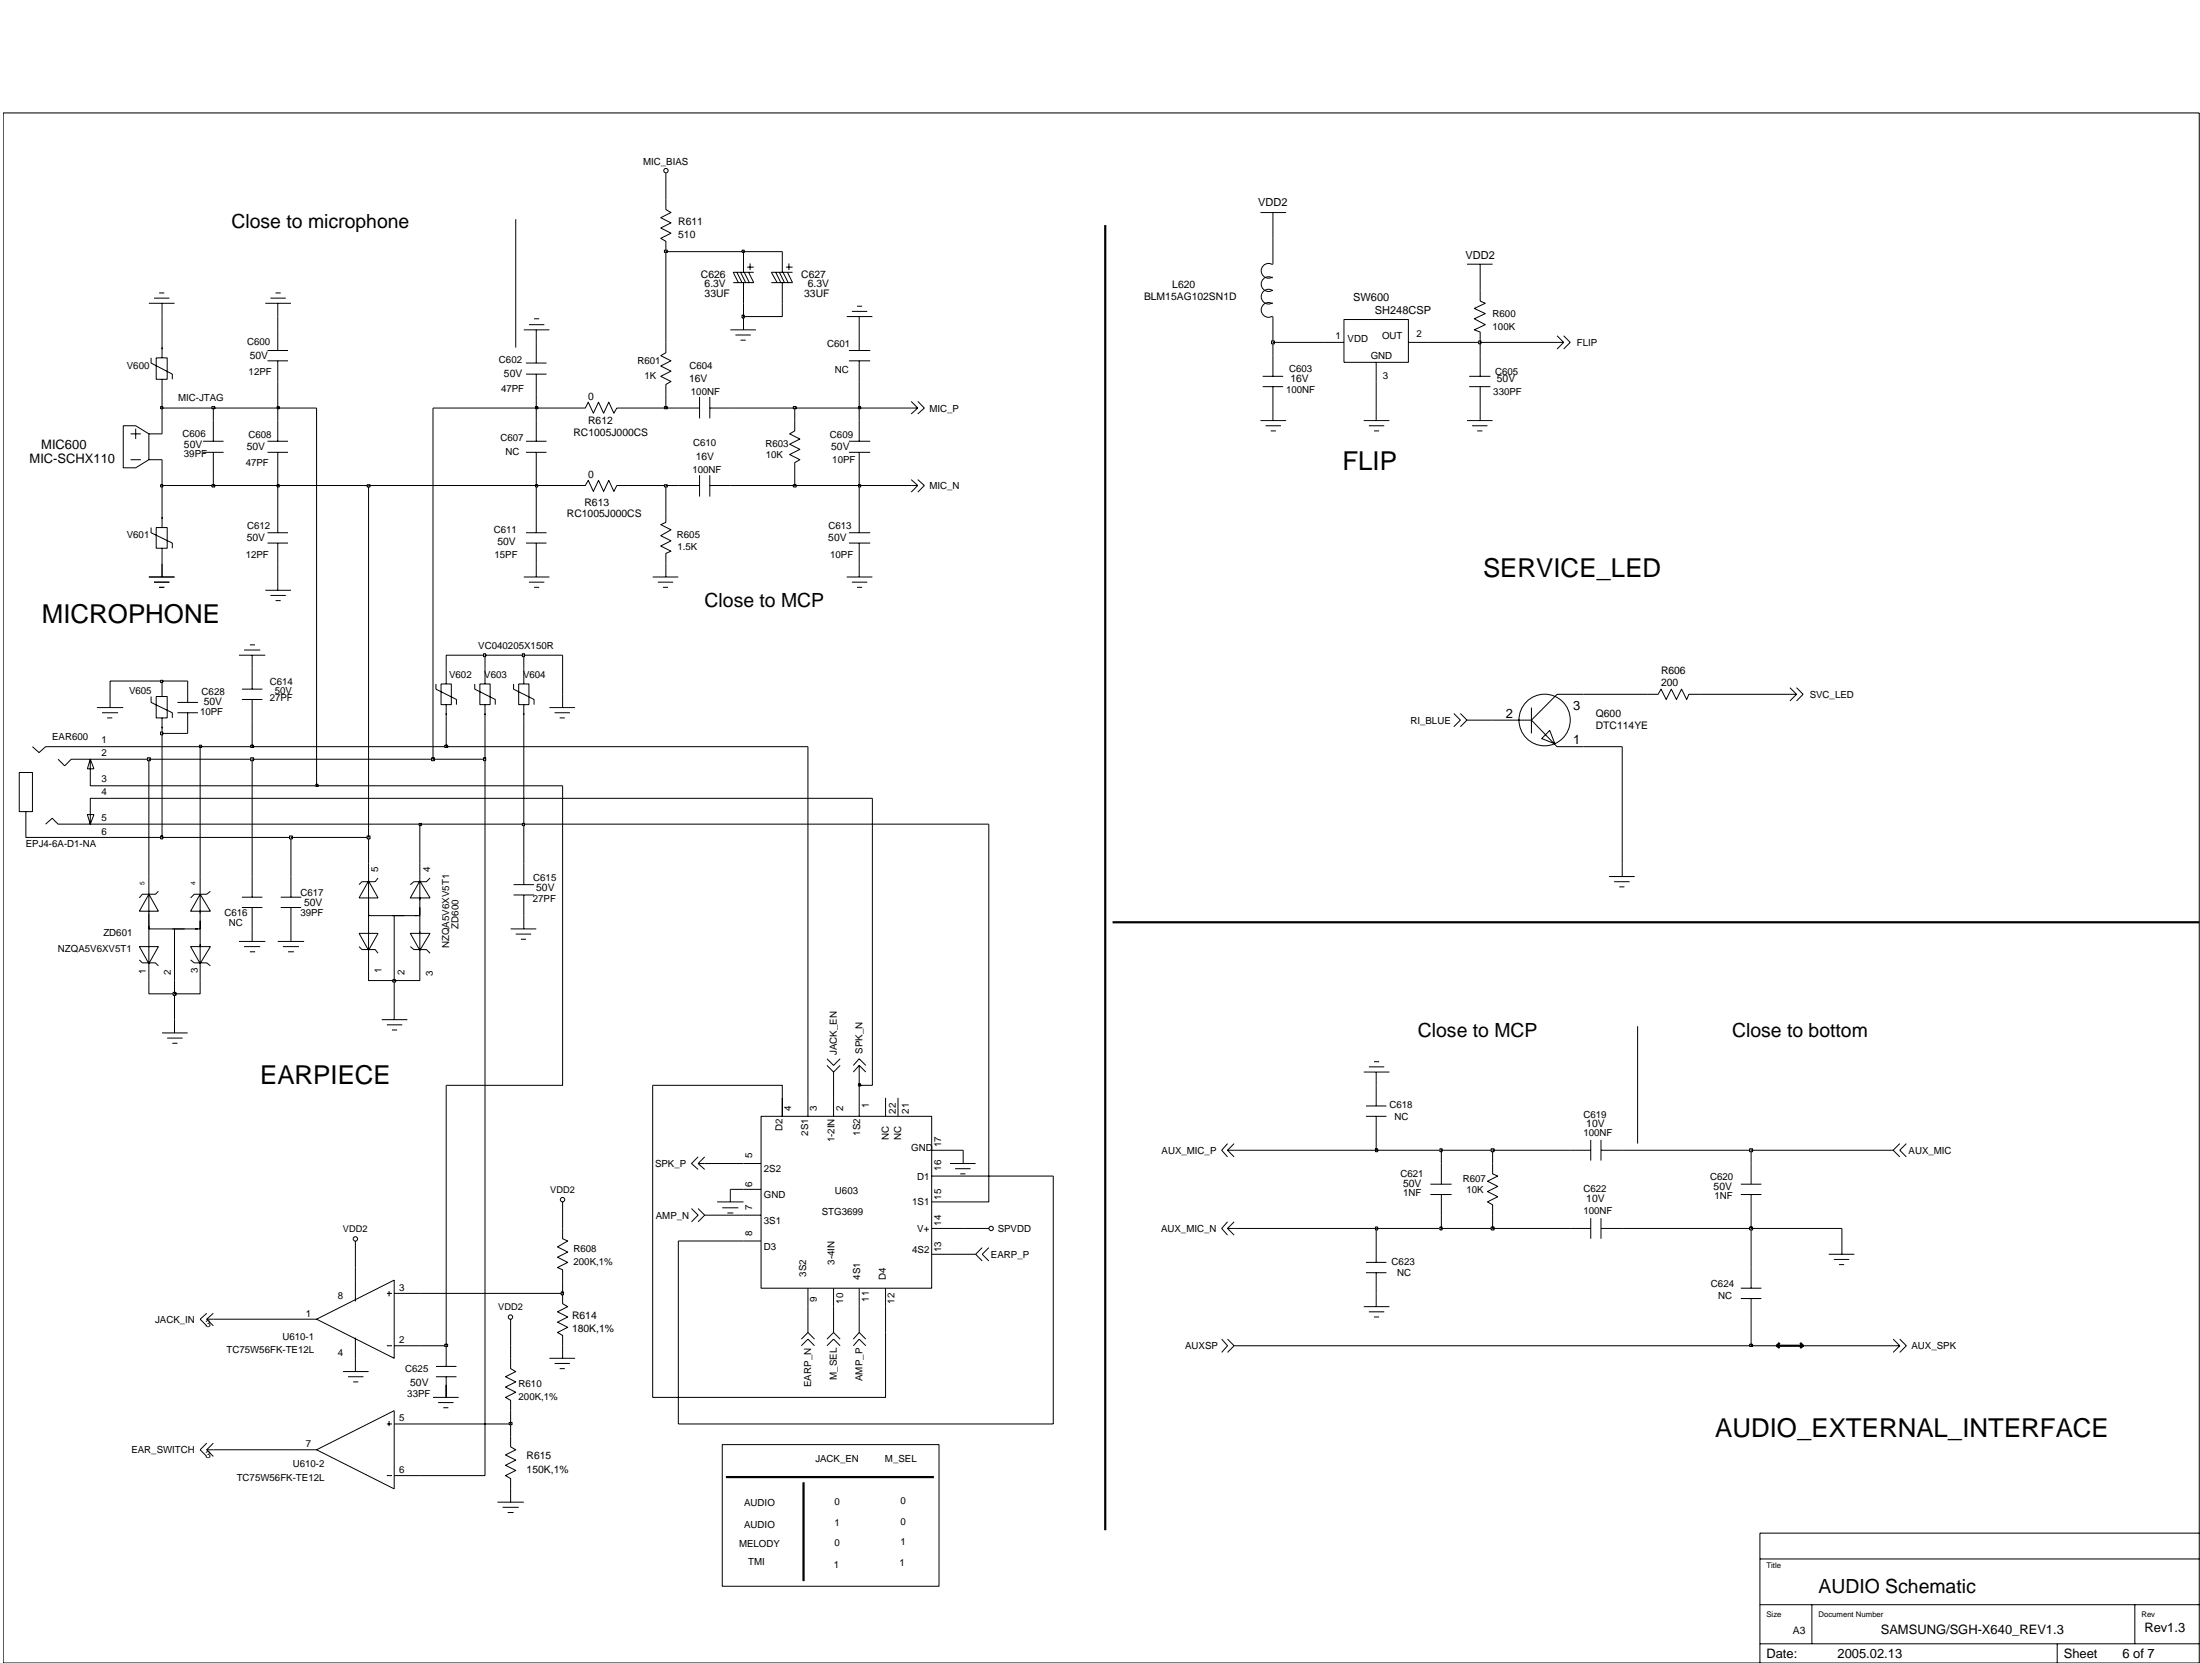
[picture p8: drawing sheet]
<svg xmlns="http://www.w3.org/2000/svg" width="254mm" height="192mm" viewBox="0 0 254 192" stroke-linecap="round" stroke-linejoin="round" font-family="sans-serif">
<g fill="none" stroke="#000" stroke-width=".12">
<path d="M17.2 35h2.9M17.8 34.4h1.8M18.4 33.8h.6M18.7 35v1.5M18.7 39.5v1.8M30.6 35h3M31.2 34.4h1.8M31.8 33.8h.6M32.1 35v1.5M32.1 38.1v2.3M60.5 38.1h2.9M61.1 37.5h1.7"/>
<path d="M61.7 36.8h.6M61.9 38.1v3.8M76.9 20v4.2l.6 .3-1.2 .6 1.2 .6-1.2 .6 1.2 .6-1.2 .6 .6 .3v1.2M76.9 39.5v1.2l-.6 .3 1.2 .6-1.2 .6 1.2 .6-1.2 .6 1.2 .6-.6 .4v1.2M84.3 38.1h3M84.9 38.7h1.8M85.1 31.4l.6 1.2M85.5 39.3h.6M85.5 31.4l.6 1.2M85.8 29v2.4M85.8 32.6v2.4M85.8 36.5v1.6"/>
<path d="M85.9 31.4l.6 1.2M86.3 30.8h.7M86.4 31.4l.6 1.2h-2.3M86.6 30.4v.8M87 31.4h-2.3l.5 1.2M89.6 31.4l.6 1.2M90 31.4l.6 1.2M90.3 29v2.4M90.3 32.6v2.4M90.4 31.4l.6 1.2M90.7 30.8h.8M90.9 31.4l.6 1.2h-2.4"/>
<path d="M91.1 30.4v.8M91.5 31.4h-2.4l.6 1.2M97.8 36.5h2.9M98.4 35.9h1.7M98.9 35.3h.6M99.2 36.5v3.9M145.5 24.5h3M146.9 30.5a.85 .85 0 0 0-1.3 .8 .85 .85 0 0 0 1.3 .7M146.9 35.1a.85 .85 0 0 0-1.3 .7 .85 .85 0 0 0 1.3 .7M146.9 32.1a.85 .85 0 0 0-1.3 .7 .85 .85 0 0 0 1.3 .7M147 24.5v6M147 36.5v3"/>
<path d="M147 33.6a.85 .85 0 0 0-1.4 .6 .85 .85 0 0 0 1.3 .7M153 39.5h2.2M155.2 36.9h7.4v4.9h-7.4zM162.6 39.5h2.3M169.4 30.5h2.9M170.9 30.5v4.2l.6 .3-1.3 .6 1.3 .6-1.3 .6 1.3 .7-1.3 .6 .7 .2v1.2M179.8 39.5h.7M179.8 38.7l.7 .8M180.5 38.7l.8 .8-.8 .8M180.5 39.5l-.7 .8M15.1 50.1h1.2M15.1 53h1.2"/>
<path d="M15.7 49.5v1.2M17.2 53v-2.9l-1.5-1h-1.5v4.9h1.5l1.5-1h1.5M17.2 50.1h1.5M17.4 41.3v.6l2.5 1.3v.6M18 41.3h1.3v2.5h-1.3zM18.7 43.8v1.8M18.7 59.1v1.8M23.4 50.9h2.4M23.4 52.2h2.4M24.6 48.5v2.4M24.6 52.2v2.4M30.9 41.6h2.4"/>
<path d="M30.9 40.4h2.4M30.9 50.9h2.4M30.9 52.2h2.4M32.1 41.6v2.4M32.1 48.5v2.4M32.1 52.2v2.4M32.1 59.1v2.4M60.7 50.9h2.4M60.7 52.2h2.4M60.7 41.9h2.4M60.7 43.2h2.4M61.9 43.2v2.4"/>
<path d="M61.9 48.5v2.4M61.9 52.2v2.4M61.9 59.1v2.4M66.4 56h1.2l.3-.6 .6 1.3 .6-1.3 .6 1.3 .6-1.3 .6 1.3 .3-.7h1.2M66.4 47.1h1.2l.3-.7 .6 1.3 .6-1.3 .6 1.3 .6-1.3 .6 1.3 .3-.6h1.2M76.9 59.1v1.2l-.6 .2 1.2 .6-1.2 .7 1.2 .6-1.2 .6 1.2 .6-.6 .3v2.7M78.3 56h2.5M78.3 47.1h2.5M80.8 45.8v2.5M80.8 54.8v2.5M82 56h2.3M82 47.1h2.3"/>
<path d="M82 45.8v2.5M82 54.8v2.5M91.8 48.5v1.2l-.6 .4 1.1 .6-1.1 .6 1.1 .6-1.1 .6 1.1 .5-.5 .4v1.2M98 41.6h2.5M98 40.4h2.5M98 50.9h2.5M98 52.2h2.5M99.2 41.6v2.4M99.2 48.5v2.4M99.2 52.2v2.4M99.2 59.1v2.4M105.2 56h.8"/>
<path d="M105.2 47.1h.8M105.2 55.3l.8 .7M105.2 46.3l.8 .8M106 55.3l.7 .7-.7 .8M106 56l-.8 .8M106 46.3l.7 .8-.7 .7M106 47.1l-.8 .7M145.5 48.5h3M145.8 44.6h2.3M145.8 43.4h2.3M146.1 49.1h1.8M146.7 49.7h.6"/>
<path d="M147 41v2.4M147 44.6v3.9M157.4 48.5h3M158 49.1h1.8M158.6 49.7h.6M158.9 41.8v2.2M158.9 47.1v1.4M169.4 48.5h2.9M169.6 44.6h2.5M169.6 43.4h2.5M170 49.1h1.7M170.6 49.7h.5"/>
<path d="M170.9 41v2.4M170.9 44.6v3.9M17.2 66.6h2.9M17.4 60.9v.6l2.5 1.2v.6M17.8 67.2h1.8M18 60.9h1.3v2.4h-1.3zM18.4 67.8h.6M18.7 63.3v3.3M18.7 78.6v1.8M21.7 78.6v2.5M27.6 75.6h3M27.9 79.5h2.4"/>
<path d="M28.2 75h1.8M28.9 74.4h.5M29.1 75.6v3.9M30.6 68.1h3M30.9 62.7h2.4M30.9 61.5h2.4M31.2 68.7h1.8M31.8 69.3h.6M32.1 62.7v2.4M32.1 66.6v1.5M50.3 78.9v.6l2.4 1.2v.6M50.9 78.9h1.2v2.4h-1.2z"/>
<path d="M51.5 77.1v1.8M54.8 78.9v.6l2.4 1.2v.6M55.4 78.9h1.2v2.4h-1.2zM56 77.1v1.8M59.3 78.9v.6l2.4 1.2v.6M59.9 78.9h1.2v2.4h-1.2zM60.5 66.6h2.9M60.5 77.1v1.8M60.7 62.7h2.4M60.7 61.5h2.4M61.1 67.2h1.7M61.7 67.8h.6"/>
<path d="M61.9 62.7v3.9M75.4 66.6h2.9M75.9 67.2h1.8M76.5 67.8h.6M97.8 66.6h2.9M98 62.7h2.5M98 61.5h2.5M98.4 67.2h1.7M98.9 67.8h.6M99.2 62.7v3.9M206.7 79.4l.7 .7M207.4 79.4l.8 .7-.8 .8"/>
<path d="M2.2 89.1h1.5v4.6h-1.5zM3 93.7v2.9h9.7M3.7 86.2l.8 .6 .8-.6h7.4M5.3 95.1l.7-.7 .7 .7h6M6.7 87.6l.8 .8 .7-.8h4.5M10.4 87.6l.4 1.1h-.7l.3-1.1v3.1h2.3M11.2 81.7h3M11.8 82.3h1.8M12.4 82.8h.6M12.7 92.1h-2.3v3l-.3-1.1h.7l-.4 1.1M12.7 80.1v1.6M17.4 80.4v.7l2.5 1.2v.5"/>
<path d="M18 80.4h1.3v2.4h-1.3zM18.7 82.8v1.8M20.5 81.1h2.4M20.5 82.3h2.4M21.7 82.3v2.3M27.9 80.7h2.4M29.1 80.7v2.4M42.6 99.6v12.1M48.5 99.6v12.1M51.5 81.3v1.8M56 87.6v82.7h-10.5M56 81.3v1.8"/>
<path d="M60.5 81.3v1.8M60.5 99.6v2.5M63.4 81.7h3M64 82.3h1.8M64.6 82.8h.6M65 80.1v1.6M167.8 82.3l.8 .8-.8 .8M168.6 82.3l.8 .8-.8 .8M172.3 83.1h4.5M176.8 83.1l3 3.1h3M176.8 81.7v2.9M178.9 84.3l.6 1.5-1.5-.6z"/>
<path d="M182.8 80.1h-3l-3 3M187.3 99.6v1.6M190.3 80.1h1.1l.4-.6 .6 1.2 .6-1.2 .6 1.2 .5-1.2 .6 1.2 .3-.6h1.3M206.7 80.1h.7M207.4 80.1l-.7 .8M16.1 110.8l.3 .3h1.5l.4 .4M16.1 109.2h2.2l-1.1 2zM17.2 107.2h5.9M17.2 101.2v12M17.2 103.2l1.1 2h-2.2zM18.3 102.9l-.4 .3h-1.5l-.3 .4M18.7 119.2h3"/>
<path d="M19.3 119.8h1.8M20.1 107.2v6M20.1 117.7v1.5M22 110.8l.4 .3h1.5l.4 .4M22 109.2h2.3l-1.2 2zM23.1 103.2l1.2 2h-2.3zM23.1 101.2v12M24.3 102.9l-.4 .3h-1.5l-.4 .4M27.6 108.6h3M27.9 103.5h2.4M27.9 104.7h2.4M28.2 109.2h1.8"/>
<path d="M28.9 109.8h.5M29.1 101.2v2.3M29.1 104.7v3.9M32.1 108.6h3M32.4 103.5h2.4M32.4 104.7h2.4M32.7 109.2h1.8M33.3 109.8h.6M33.6 101.2v2.3M33.6 104.7v3.9M41.5 109.2l.3 .4h1.5l.4 .4M41.5 107.7h2.2l-1.1 2z"/>
<path d="M42.6 105.7h5.9M42.6 101.7l1.1 1.9h-2.2zM43.7 101.3l-.4 .4h-1.5l-.3 .4M44.1 117.7h2.9M44.7 118.3h1.7M45.3 118.9h.5M45.5 105.7v6M45.5 116.2v1.5M47.4 109.2l.4 .4h1.4l.5 .4M47.4 107.7h2.3l-1.2 2zM48.5 101.7l1.2 1.9h-2.3zM49.7 101.3l-.5 .4h-1.4l-.4 .4"/>
<path d="M59 107.2h2.9M59.3 102.1h2.4M59.3 103.3h2.4M59.5 107.8h1.8M60.1 108.4h.6M60.5 103.3v3.9M185.8 101.2h2.9M186.4 101.7h1.7M187 102.3h.5M19.9 120.4h.6M65 138.7v4.3l.5 .2-1.1 .7 1.1 .6-1.1 .6 1.1 .6-1.1 .6 .6 .2v1.2M79.8 139.5l.8 .7-.8 .8"/>
<path d="M80.6 139.5l.8 .7-.8 .8M80.6 134.3h.8M80.6 133.5l-.8 .8 .8 .7M80.6 134.3l.8 .7M81.4 133.5l-.8 .8M82.8 138.7h3M83.4 139.4h1.8M84 140h.7M84.3 137.3v1.4M85.8 134.3h2.1M85.8 137.3h2.1M87.9 128.8h19.7v19.9h-19.7z"/>
<path d="M90.3 126.7v2.1M93.3 126.7v2.1M95.5 122.2l.7 .7 .8-.7M95.5 122.9l.7 .8 .8-.8M96.2 126.7v2.1M98.5 122.9l.7-.7 .8 .7M99.2 122.9v.8M99.2 126.7v2.1M99.2 122.9l.8 .8M99.2 122.9l-.7 .8M102.2 126.7v2.1M103.7 126.7v2.1"/>
<path d="M107.6 138.7h2.1M107.6 132.7h2.1M107.6 135.7h2.1M109.7 134.3h2.9M110.3 134.9h1.7M110.9 135.5h.6M111.2 132.7v1.6M141.7 132.7h.8M141.7 132l-.7 .7 .7 .8M142.5 132l-.8 .7 .8 .8M157.4 123.7h3M157.7 127.6h2.4"/>
<path d="M157.7 128.8h2.4M158 123.1h1.8M158.6 122.5h.6M158.9 123.7v3.9M158.9 128.8v2.4M165.1 137.8h2.5M165.1 136.7h2.5M166.4 134.3v2.4M166.4 137.8v2.4M172.3 134.3v1.2l.6 .2-1.2 .6 1.2 .6-1.2 .6 1.2 .6-1.2 .6 .6 .3v1.2M181.3 132.7h2.4M183.7 131.5v2.4"/>
<path d="M184.8 131.5v2.4M184.8 132.7h2.5M201 137.8h2.4M201 136.7h2.4M202.2 134.3v2.4M202.2 137.8v2.4M219.3 132l-.7 .7 .7 .8M220.1 132l-.8 .7 .8 .8M23.9 152.2h.7M23.9 151.6l-.8 .6 .8 .8M23.9 152.2l.7 .8M24.6 151.6l-.7 .6"/>
<path d="M33.6 152.2h2.9M36.5 152.2l9-4.5v9zM39.6 158.3h3M40.2 158.9h1.8M40.8 159.5h.6M41 143.2v3.1M41 147.7v2.5M41 154.4v3.9M44.7 155.3h.6M44.7 149.3h.6M44.9 149v.6M45.5 155.3h3"/>
<path d="M45.5 149.3h3M50.3 157.7h2.4M50.3 158.9h2.4M51.5 155.3v2.4M51.5 158.9v2.4M59 156.7v1.2l.5 .4-1.1 .6 1.1 .6-1.1 .6 1.1 .6-1.1 .6 .6 .3v1.2M59 152.2v3.1M63.4 156.7h3M64 157.3h1.8M64.6 157.9h.6M65 149.3v1.1l.5 .4-1.1 .6 1.1 .6-1.1 .6 1.1 .6-1.1 .6 .6 .3v2.6M85.8 143.2h2.1"/>
<path d="M85.8 140.2h2.1M92.5 155.3l.8-.8 .7 .8M92.5 154.5l.8-.7 .7 .7M93.3 148.7v2.1M95.5 155.3l.7-.8 .8 .8M95.5 154.5l.7-.7 .8 .7M96.2 148.7v2.1M98.5 154.5l.7-.7 .8 .7M98.5 155.3l.7-.8 .8 .8M99.2 148.7v2.1M102.2 148.7v2.1M107.6 144.7h2.1"/>
<path d="M107.6 141.8h2.1M111.2 141.8h3M113.4 144l-.8 .7 .8 .8M114.2 144l-.8 .7 .8 .8M141 154.5l.7 .8-.7 .8M141.7 141.8h.8M141.7 154.5l.8 .8-.8 .8M141.7 141l-.7 .8 .7 .7M141.7 141.8l.8 .7M142.5 141l-.8 .8M157.4 150.8h3M157.7 146.9h2.4"/>
<path d="M157.7 145.7h2.4M158 151.4h1.8M158.6 152h.6M158.9 143.2v2.5M158.9 146.9v3.9M181.3 141.8h2.4M183.7 140.6v2.4M184.8 141.8h2.5M184.8 140.6v2.4M201 149.9h2.4M201 148.7h2.4M202.2 146.3v2.4"/>
<path d="M202.2 149.9v2.3M211.1 144.7h3M211.7 145.3h1.8M212.3 145.9h.6M212.7 143.2v1.5M218.6 154.5l.7 .8-.7 .8M218.6 155.3h.7M219.3 154.5l.8 .8-.8 .8M23.9 167.3h12.6M23.9 166.5l-.8 .8 .8 .8M23.9 167.3l.7 .8M24.6 166.5l-.7 .8"/>
<path d="M36.5 167.3l9-4.5v9zM44.7 170.3h.6M44.7 164.3h.6M44.9 164v.6M45.5 164.3h13.5v2.7l.5 .3-1.1 .6 1.1 .6-1.1 .6 1.1 .6-1.1 .6 .6 .3v2.8M50 161.3h3M50.6 161.9h1.8M51.2 162.5h.6M57.4 173.4h3.1M58 173.9h1.9M58.6 174.5h.7"/>
<circle cx="76.9" cy="19.7" r=".25"/>
<circle cx="178.3" cy="83.1" r="2.97"/>
<circle cx="64.9" cy="138.4" r=".25"/>
<circle cx="41" cy="143" r=".25"/>
<circle cx="58.9" cy="152" r=".25"/>
<circle cx="114.4" cy="141.8" r=".25"/>
</g>
<path d="M205.5 155l-.4 .3 .4 .3M207.8 155l.4 .3h-3.1M208.2 155.3l-.4 .3" fill="none" stroke="#000" stroke-width=".25"/>
<path d="M58.8 164.2h.3v.2h-.3z" fill-rule="evenodd" fill="#c2c2c2"/>
<path d="M75.4 125.2v36.1h26.8v-7.5M121.6 135.7v28.6h-43.3v-21.1M48.5 155.3h3M51.5 159.8v1.5M59 155.3v1.4M58.8 164.2h.3v.2h-.3zM59 162.8v1.5" fill="none" stroke="#000" stroke-width=".12"/>
<path d="M51.3 155.1h.4v.3h-.4z" fill-rule="evenodd" fill="#c2c2c2"/>
<path d="M51.5 125.2v30.1M51.3 155.1h.4v.3h-.4zM142.5 155.3h59.7" fill="none" stroke="#000" stroke-width=".12"/>
<path d="M202 155.1h.3v.3h-.3z" fill-rule="evenodd" fill="#c2c2c2"/>
<path d="M24.6 152.2h9M48.5 149.3h16.5M93.3 150.8v3M96.2 150.8v3M99.2 150.8v3M102.2 150.8v3M202 155.1h.3v.3h-.3zM202.2 152.2v3.1h2.9M208.2 155.3h10.4" fill="none" stroke="#000" stroke-width=".12"/>
<path d="M64.8 149.1h.2v.3h-.2z" fill-rule="evenodd" fill="#c2c2c2"/>
<path d="M41 146.3v1.4M64.8 149.1h.2v.3h-.2zM65 147.7v1.6M78.3 143.2h7.5M109.7 144.7h2.9M109.7 141.8h1.5M142.5 141.8h16.4v1.4M202.2 141.8v4.5M212.7 141.8v1.4" fill="none" stroke="#000" stroke-width=".12"/>
<path d="M158.8 141.6h.3v.3h-.3z" fill-rule="evenodd" fill="#c2c2c2"/>
<path d="M158.8 141.6h.3v.3h-.3zM158.9 141.8h7.5" fill="none" stroke="#000" stroke-width=".12"/>
<path d="M166.2 141.6h.3v.3h-.3z" fill-rule="evenodd" fill="#c2c2c2"/>
<path d="M166.2 141.6h.3v.3h-.3zM166.4 140.2v1.6h5.9" fill="none" stroke="#000" stroke-width=".12"/>
<path d="M172.2 141.6h.3v.3h-.3z" fill-rule="evenodd" fill="#c2c2c2"/>
<path d="M172.2 141.6h.3v.3h-.3zM172.3 140.2v1.6h9M187.3 141.8h14.9" fill="none" stroke="#000" stroke-width=".12"/>
<path d="M202 141.6h.3v.3h-.3z" fill-rule="evenodd" fill="#c2c2c2"/>
<path d="M114.2 95.1v43.6h-4.5M81.4 134.3h4.4M84.3 137.3h1.5M109.7 135.7h11.9M109.7 132.7h1.5M142.5 132.7h16.4M166.4 132.7v1.6M172.3 132.7v1.6M202.2 132.7v1.6M81.4 140.2h4.4M202 141.6h.3v.3h-.3zM202.2 140.2v1.6h10.5" fill="none" stroke="#000" stroke-width=".12"/>
<path d="M158.8 132.6h.3v.3h-.3z" fill-rule="evenodd" fill="#c2c2c2"/>
<path d="M158.8 132.6h.3v.3h-.3zM158.9 131.2v1.5h7.5" fill="none" stroke="#000" stroke-width=".12"/>
<path d="M166.2 132.6h.3v.3h-.3z" fill-rule="evenodd" fill="#c2c2c2"/>
<path d="M166.2 132.6h.3v.3h-.3zM166.4 132.7h5.9" fill="none" stroke="#000" stroke-width=".12"/>
<path d="M172.2 132.6h.3v.3h-.3z" fill-rule="evenodd" fill="#c2c2c2"/>
<path d="M172.2 132.6h.3v.3h-.3zM172.3 132.7h9M187.3 132.7h14.9" fill="none" stroke="#000" stroke-width=".12"/>
<path d="M202 132.6h.3v.3h-.3z" fill-rule="evenodd" fill="#c2c2c2"/>
<path d="M65 90.7v34.5h-13.5M93.3 86.2v40.5M75.4 125.2h14.9v1.5M96.2 123.7v3M99.2 125.2v1.5M202 132.6h.3v.3h-.3zM202.2 132.7h16.4" fill="none" stroke="#000" stroke-width=".12"/>
<path d="M99.1 125.1h.3v.2h-.3z" fill-rule="evenodd" fill="#c2c2c2"/>
<path d="M100.7 92.1v33.1h-1.5v-1.5M17.2 113.2v1.5h2.9v3M45.5 113.2v3M99.1 125.1h.3v.2h-.3z" fill="none" stroke="#000" stroke-width=".12"/>
<path d="M20 114.5h.3v.4h-.3z" fill-rule="evenodd" fill="#c2c2c2"/>
<path d="M20 114.5h.3v.4h-.3zM20.1 113.2v1.5h3v-1.5M42.6 111.7v1.5h2.9" fill="none" stroke="#000" stroke-width=".12"/>
<path d="M45.3 113.1h.4v.2h-.4z" fill-rule="evenodd" fill="#c2c2c2"/>
<path d="M12.7 96.6h6M17.2 87.6v13.6M23.1 86.2v15M29.1 87.6v13.6M33.6 96.6v4.6M42.6 96.6v3M48.5 95.1v4.5M60.5 95.1v4.5M187.3 86.2v13.4M45.3 113.1h.4v.2h-.4zM45.5 111.7v1.5h3v-1.5" fill="none" stroke="#000" stroke-width=".12"/>
<path d="M18.5 96.5h.3v.3h-.3z" fill-rule="evenodd" fill="#c2c2c2"/>
<path d="M18.5 96.5h.3v.3h-.3zM18.7 84.6v12h14.9" fill="none" stroke="#000" stroke-width=".12"/>
<path d="M33.4 96.5h.3v.3h-.3z" fill-rule="evenodd" fill="#c2c2c2"/>
<path d="M33.4 96.5h.4v.3h-.4zM33.6 96.6h9" fill="none" stroke="#000" stroke-width=".12"/>
<path d="M42.4 96.5h.3v.3h-.3z" fill-rule="evenodd" fill="#c2c2c2"/>
<path d="M42.6 56v40.6M12.7 95.1h35.8M42.4 96.5h.3v.3h-.3z" fill="none" stroke="#000" stroke-width=".12"/>
<path d="M48.4 95h.2v.3h-.2z" fill-rule="evenodd" fill="#c2c2c2"/>
<path d="M48.4 95h.2v.3h-.2zM48.5 95.1h12" fill="none" stroke="#000" stroke-width=".12"/>
<path d="M60.3 95h.3v.3h-.3z" fill-rule="evenodd" fill="#c2c2c2"/>
<path d="M12.7 92.1h88M12.7 90.7h23.8M60.3 95h.3v.3h-.3zM60.5 83.1v12h53.7" fill="none" stroke="#000" stroke-width=".12"/>
<path d="M36.5 90.5h.2v.3h-.2z" fill-rule="evenodd" fill="#c2c2c2"/>
<path d="M36.5 47.1v43.6h28.5M12.7 87.6h4.5M36.5 90.5h.2v.3h-.2z" fill="none" stroke="#000" stroke-width=".12"/>
<path d="M17 87.4h.3v.4h-.3z" fill-rule="evenodd" fill="#c2c2c2"/>
<path d="M17 87.4h.4v.4h-.4zM17.2 87.6h11.9" fill="none" stroke="#000" stroke-width=".12"/>
<path d="M28.9 87.4h.4v.4h-.4z" fill-rule="evenodd" fill="#c2c2c2"/>
<path d="M28.9 87.4h.4v.4h-.4zM29.1 87.6h20.9" fill="none" stroke="#000" stroke-width=".12"/>
<path d="M49.8 87.4h.4v.4h-.4z" fill-rule="evenodd" fill="#c2c2c2"/>
<path d="M50 47.1v40.5h6M49.8 87.4h.4v.4h-.4z" fill="none" stroke="#000" stroke-width=".12"/>
<path d="M55.8 87.4h.3v.4h-.3z" fill-rule="evenodd" fill="#c2c2c2"/>
<path d="M12.7 86.2h10.4M55.8 87.4h.3v.4h-.3zM56 83.1v4.5" fill="none" stroke="#000" stroke-width=".12"/>
<path d="M23 86h.3v.3h-.3z" fill-rule="evenodd" fill="#c2c2c2"/>
<path d="M23 86h.3v.3h-.3zM23.1 86.2h6" fill="none" stroke="#000" stroke-width=".12"/>
<path d="M28.9 86h.4v.3h-.4z" fill-rule="evenodd" fill="#c2c2c2"/>
<path d="M28.9 86h.4v.3h-.4zM29.1 83.1v3.1h22.4" fill="none" stroke="#000" stroke-width=".12"/>
<path d="M51.3 86h.4v.3h-.4z" fill-rule="evenodd" fill="#c2c2c2"/>
<path d="M51.3 86h.4v.3h-.4zM51.5 83.1v3.1h41.8M182.8 86.2h4.5" fill="none" stroke="#000" stroke-width=".12"/>
<path d="M18.5 84.5h.3v.3h-.3z" fill-rule="evenodd" fill="#c2c2c2"/>
<path d="M18.7 78.6h-6v1.5M65 75.6v4.5M18.5 84.5h.3v.3h-.3zM18.7 84.6h3M169.4 83.1h2.9M182.8 80.1h7.5M196.3 80.1h10.4" fill="none" stroke="#000" stroke-width=".12"/>
<path d="M18.5 78.5h.3v.3h-.3z" fill-rule="evenodd" fill="#c2c2c2"/>
<path d="M18.5 78.5h.3v.3h-.3zM18.7 78.6h3M51.5 77.1v-1.5h4.5v1.5M60.5 75.6v1.5" fill="none" stroke="#000" stroke-width=".12"/>
<path d="M55.8 75.4h.3v.4h-.3z" fill-rule="evenodd" fill="#c2c2c2"/>
<path d="M55.8 75.4h.3v.4h-.3zM56 75.6h4.5" fill="none" stroke="#000" stroke-width=".12"/>
<path d="M60.3 75.4h.3v.4h-.3z" fill-rule="evenodd" fill="#c2c2c2"/>
<path d="M18.7 56v3.1M32.1 56v3.1M61.9 56v3.1M76.9 56v3.1M99.2 56v3.1M32.1 65.1v1.5M60.3 75.4h.3v.4h-.3zM60.5 75.6h4.5" fill="none" stroke="#000" stroke-width=".12"/>
<path d="M18.5 55.9h.3v.3h-.3z" fill-rule="evenodd" fill="#c2c2c2"/>
<path d="M18.5 55.9h.3v.3h-.3zM18.7 53v3h5.9" fill="none" stroke="#000" stroke-width=".12"/>
<path d="M24.4 55.9h.4v.3h-.4z" fill-rule="evenodd" fill="#c2c2c2"/>
<path d="M24.5 55.9h.3v.3h-.3zM24.6 54.6v1.4h7.5" fill="none" stroke="#000" stroke-width=".12"/>
<path d="M32 55.9h.2v.3h-.2z" fill-rule="evenodd" fill="#c2c2c2"/>
<path d="M32 55.9h.2v.3h-.2zM32.1 54.6v1.4h10.5" fill="none" stroke="#000" stroke-width=".12"/>
<path d="M42.4 55.9h.3v.3h-.3z" fill-rule="evenodd" fill="#c2c2c2"/>
<path d="M42.4 55.9h.3v.3h-.3zM42.6 56h19.3" fill="none" stroke="#000" stroke-width=".12"/>
<path d="M61.8 55.9h.3v.3h-.3z" fill-rule="evenodd" fill="#c2c2c2"/>
<path d="M61.8 55.9h.3v.3h-.3zM61.9 54.6v1.4h4.5M72.4 56h4.5" fill="none" stroke="#000" stroke-width=".12"/>
<path d="M76.7 55.9h.3v.3h-.3z" fill-rule="evenodd" fill="#c2c2c2"/>
<path d="M76.7 55.9h.3v.3h-.3zM76.9 56h1.4M84.3 56h7.5" fill="none" stroke="#000" stroke-width=".12"/>
<path d="M91.6 55.9h.3v.3h-.3z" fill-rule="evenodd" fill="#c2c2c2"/>
<path d="M91.6 55.9h.3v.3h-.3zM91.8 54.6v1.4h7.4" fill="none" stroke="#000" stroke-width=".12"/>
<path d="M99.1 55.9h.3v.3h-.3z" fill-rule="evenodd" fill="#c2c2c2"/>
<path d="M18.7 47.1v3M24.6 47.1v1.4M32.1 47.1v1.4M61.9 47.1v1.4M91.8 47.1v1.4M99.1 55.9h.3v.3h-.3zM99.2 47.1v1.4M99.2 54.6v1.4h6" fill="none" stroke="#000" stroke-width=".12"/>
<path d="M18.5 46.9h.3v.3h-.3z" fill-rule="evenodd" fill="#c2c2c2"/>
<path d="M18.5 46.9h.3v.3h-.3zM18.7 45.6v1.5h5.9" fill="none" stroke="#000" stroke-width=".12"/>
<path d="M24.4 46.9h.4v.3h-.4z" fill-rule="evenodd" fill="#c2c2c2"/>
<path d="M24.5 46.9h.3v.3h-.3zM24.6 47.1h7.5" fill="none" stroke="#000" stroke-width=".12"/>
<path d="M32 46.9h.2v.3h-.2z" fill-rule="evenodd" fill="#c2c2c2"/>
<path d="M32 46.9h.2v.3h-.2zM32.1 44v3.1h4.4M50 47.1h11.9" fill="none" stroke="#000" stroke-width=".12"/>
<path d="M61.8 46.9h.3v.3h-.3z" fill-rule="evenodd" fill="#c2c2c2"/>
<path d="M61.8 46.9h.3v.3h-.3zM61.9 45.6v1.5h4.5M72.4 47.1h4.5" fill="none" stroke="#000" stroke-width=".12"/>
<path d="M76.7 46.9h.3v.3h-.3z" fill-rule="evenodd" fill="#c2c2c2"/>
<path d="M76.7 46.9h.3v.3h-.3zM76.9 45.6v1.5h1.4M84.3 47.1h7.5" fill="none" stroke="#000" stroke-width=".12"/>
<path d="M91.6 46.9h.3v.3h-.3z" fill-rule="evenodd" fill="#c2c2c2"/>
<path d="M91.6 46.9h.3v.3h-.3zM91.8 47.1h7.4" fill="none" stroke="#000" stroke-width=".12"/>
<path d="M99.1 46.9h.3v.3h-.3z" fill-rule="evenodd" fill="#c2c2c2"/>
<path d="M18.7 36.5v3M76.9 29v10.5M147 39.5v1.5M170.9 39.5v1.5M99.1 46.9h.3v.3h-.3zM99.2 44v3.1h6M158.9 44v3.1" fill="none" stroke="#000" stroke-width=".12"/>
<path d="M146.8 39.3h.3v.4h-.3z" fill-rule="evenodd" fill="#c2c2c2"/>
<path d="M146.8 39.3h.3v.4h-.3zM147 39.5h6M164.9 39.5h6" fill="none" stroke="#000" stroke-width=".12"/>
<path d="M170.7 39.3h.3v.4h-.3z" fill-rule="evenodd" fill="#c2c2c2"/>
<path d="M32.1 36.5v1.6M170.7 39.3h.3v.4h-.3zM170.9 39.5h8.9" fill="none" stroke="#000" stroke-width=".12"/>
<path d="M85.7 36.4h.2v.3h-.2z" fill-rule="evenodd" fill="#c2c2c2"/>
<path d="M85.7 36.4h.2v.3h-.2zM85.8 35v1.5h4.5v-1.5" fill="none" stroke="#000" stroke-width=".12"/>
<path d="M76.7 28.9h.3v.2h-.3z" fill-rule="evenodd" fill="#c2c2c2"/>
<path d="M76.7 28.9h.3v.2h-.3zM76.9 29h8.9" fill="none" stroke="#000" stroke-width=".12"/>
<path d="M85.7 28.9h.2v.2h-.2z" fill-rule="evenodd" fill="#c2c2c2"/>
<g fill="none" stroke="#000" stroke-width=".12">
<path d="M.4 13h253.5v178.9h-253.5zM59.5 25.3v14.8M85.7 28.9h.2v.2h-.2zM85.8 29h4.5M189.1 118.4v13.6M83.4 166.7h25v16.4h-25zM203.2 179.9h50.7M253.9 176.9h-50.7v15M203.2 189.7h50.7M203.2 185.2h50.7M209.2 185.2v4.5M237.5 189.7v2.2"/>
<path d="M246.5 185.2v4.5"/>
</g>
<path d="M127.6 26v150.6M128.5 106.4h125.4M83.8 170.5h24M92.8 171.1v11.4" fill="none" stroke="#000" stroke-width=".25"/>
<g font-size="3">
<text x="155" y="54.2">FLIP</text>
<text x="4.8" y="71.9">MICROPHONE</text>
<text x="171.2" y="66.6">SERVICE_LED</text>
<text x="30" y="125.1">EARPIECE</text>
<text x="198" y="165.8">AUDIO_EXTERNAL_INTERFACE</text>
</g>
<g font-size="2.3">
<text x="26.7" y="26.3">Close to microphone</text>
<text x="81.4" y="70">Close to MCP</text>
<text x="163.7" y="119.6">Close to MCP</text>
<text x="200" y="119.6">Close to bottom</text>
<text x="209.9" y="183.8">AUDIO Schematic</text>
</g>
<g font-size="1.5">
<text x="3.4" y="53.5">MIC-SCHX110</text>
<text x="4.8" y="51.9">MIC600</text>
<text x="173.9" y="82.9">2</text>
<text x="181.6" y="81.9">3</text>
<text x="181.6" y="85.8">1</text>
<text x="203.9" y="191.3">Date:</text>
<text x="212.1" y="191.3">2005.02.13</text>
<text x="217.1" y="188.5">SAMSUNG/SGH-X640_REV1.3</text>
<text x="238.3" y="191.3">Sheet</text>
<text x="245" y="191.3">6 of 7</text>
<text x="247.6" y="188.4">Rev1.3</text>
</g>
<g font-size="1.3">
<text x="145.3" y="23.8">VDD2</text>
<text x="169.2" y="29.8">VDD2</text>
<text x="156.2" y="34.7">SW600</text>
<text x="158.7" y="36.2">SH248CSP</text>
</g>
<g font-size="1.2">
<text x="78.3" y="26">R611</text>
<text x="78.3" y="27.5">510</text>
<text x="80.9" y="32">C626</text>
<text x="81.4" y="33.1">6.3V</text>
<text x="81.4" y="34.2">33UF</text>
<text x="92.5" y="32">C627</text>
<text x="92.8" y="34.2">33UF</text>
<text x="93.3" y="33.1">6.3V</text>
<text x="132.1" y="34.7">BLM15AG102SN1D</text>
<text x="135.3" y="33.2">L620</text>
<text x="28.8" y="41.4">50V</text>
<text x="58.2" y="43.5">50V</text>
<text x="67.9" y="46.2">0</text>
<text x="79.6" y="44">16V</text>
<text x="149" y="44">16V</text>
<text x="172.8" y="44.1">50V</text>
<text x="21.2" y="51.7">50V</text>
<text x="28.5" y="51.9">50V</text>
<text x="66.2" y="50.3">RC1005J000CS</text>
<text x="67.9" y="49">R612</text>
<text x="80.3" y="53.1">16V</text>
<text x="96" y="51.9">50V</text>
<text x="65.5" y="59.7">RC1005J000CS</text>
<text x="67.5" y="58.4">R613</text>
<text x="67.9" y="55.2">0</text>
<text x="28.5" y="62.4">50V</text>
<text x="57.4" y="63">50V</text>
<text x="95.6" y="62.4">50V</text>
<text x="191.8" y="77.7">R606</text>
<text x="23.5" y="81.3">50V</text>
<text x="184.2" y="82.7">Q600</text>
<text x="191.8" y="79.2">200</text>
<text x="184.2" y="84.1">DTC114YE</text>
<text x="35.1" y="104.6">50V</text>
<text x="61.9" y="102.8">50V</text>
<text x="183.1" y="130.1">10V</text>
<text x="162" y="137">50V</text>
<text x="197.8" y="137.4">50V</text>
<text x="183.1" y="138.7">10V</text>
<text x="66" y="152.2">R614</text>
<text x="66" y="153.8">180K,1%</text>
<text x="47.4" y="159.9">50V</text>
<text x="60.8" y="169.9">150K,1%</text>
<text x="60.8" y="168.4">R615</text>
<text x="207" y="188.6">A3</text>
</g>
<g font-size="1.1">
<text x="74.3" y="19.1">MIC_BIAS</text>
<text x="28.5" y="39.9">C600</text>
<text x="57.6" y="41.9">C602</text>
<text x="73.6" y="42">R601</text>
<text x="95.5" y="40">C601</text>
<text x="154.2" y="39.2">1</text>
<text x="155.6" y="39.5">VDD</text>
<text x="158.3" y="41.5">GND</text>
<text x="159.6" y="39.2">OUT</text>
<text x="163.5" y="38.9">2</text>
<text x="172.3" y="36.5">R600</text>
<text x="172.3" y="38.1">100K</text>
<text x="182" y="39.9">FLIP</text>
<text x="14.6" y="42.6">V600</text>
<text x="20.6" y="46.3">MIC-JTAG</text>
<text x="28.7" y="43.3">12PF</text>
<text x="57.8" y="45.3">47PF</text>
<text x="74.4" y="43.8">1K</text>
<text x="79.6" y="42.6">C604</text>
<text x="79.8" y="45.6">100NF</text>
<text x="96.4" y="43">NC</text>
<text x="107.3" y="47.5">MIC_P</text>
<text x="148.5" y="45.4">100NF</text>
<text x="148.8" y="42.9">C603</text>
<text x="159.6" y="43.7">3</text>
<text x="172.4" y="45.6">330PF</text>
<text x="172.6" y="43.3">C605</text>
<text x="21.1" y="50.5">C606</text>
<text x="21.2" y="52.8">39PF</text>
<text x="28.4" y="53.8">47PF</text>
<text x="28.7" y="50.5">C608</text>
<text x="57.8" y="50.9">C607</text>
<text x="58.4" y="52.5">NC</text>
<text x="80" y="51.5">C610</text>
<text x="88.4" y="51.6">R603</text>
<text x="88.4" y="52.9">10K</text>
<text x="95.8" y="50.5">C609</text>
<text x="96.1" y="53.5">10PF</text>
<text x="79.9" y="54.6">100NF</text>
<text x="107.3" y="56.4">MIC_N</text>
<text x="14.6" y="62.1">V601</text>
<text x="28.4" y="64.4">12PF</text>
<text x="28.5" y="61.1">C612</text>
<text x="57" y="61.5">C611</text>
<text x="57.1" y="64.4">15PF</text>
<text x="78.2" y="62.1">R605</text>
<text x="78.2" y="63.5">1.5K</text>
<text x="95.7" y="61.1">C613</text>
<text x="95.8" y="64.4">10PF</text>
<text x="55.2" y="74.8">VC040205X150R</text>
<text x="14.9" y="80.1">V605</text>
<text x="23.1" y="82.5">10PF</text>
<text x="23.3" y="80.2">C628</text>
<text x="31.1" y="79">C614</text>
<text x="31.1" y="80.9">27PF</text>
<text x="31.7" y="80.1">50V</text>
<text x="51.8" y="78.3">V602</text>
<text x="55.9" y="78.3">V603</text>
<text x="60.4" y="78.3">V604</text>
<text x="162.8" y="83.5">RI_BLUE</text>
<text x="208.9" y="80.5">SVC_LED</text>
<text x="6" y="85.4">EAR600</text>
<text x="11.7" y="85.7">1</text>
<text x="11.7" y="87.3">2</text>
<text x="11.7" y="90.3">3</text>
<text x="11.7" y="91.8">4</text>
<text x="11.7" y="94.8">5</text>
<text x="3" y="97.8">EPJ4-6A-D1-NA</text>
<text x="11.7" y="96.3">6</text>
<text x="43.7" y="100.7" transform="rotate(-90 43.7 100.7)">5</text>
<text x="49.7" y="100.7" transform="rotate(-90 49.7 100.7)">4</text>
<text x="61.6" y="101.6">C615</text>
<text x="11.9" y="108">ZD601</text>
<text x="25.9" y="105.7">C616</text>
<text x="26.4" y="106.8">NC</text>
<text x="34.7" y="103.5">C617</text>
<text x="34.7" y="105.7">39PF</text>
<text x="52.9" y="107.2" transform="rotate(-90 52.9 107.2)">ZD600</text>
<text x="61.5" y="104.1">27PF</text>
<text x="6.7" y="109.8">NZQA5V6XV5T1</text>
<text x="16.8" y="112.4" transform="rotate(-90 16.8 112.4)">1</text>
<text x="19.7" y="112.5" transform="rotate(-90 19.7 112.5)">2</text>
<text x="22.8" y="112.3" transform="rotate(-90 22.8 112.3)">3</text>
<text x="44.1" y="112.3" transform="rotate(-90 44.1 112.3)">1</text>
<text x="46.7" y="112.5" transform="rotate(-90 46.7 112.5)">2</text>
<text x="50" y="112.7" transform="rotate(-90 50 112.7)">3</text>
<text x="51.8" y="109.4" transform="rotate(-90 51.8 109.4)">NZQA5V6XV5T1</text>
<text x="96.6" y="121.8" transform="rotate(-90 96.6 121.8)">JACK_EN</text>
<text x="99.6" y="121.6" transform="rotate(-90 99.6 121.6)">SPK_N</text>
<text x="90.4" y="130.5" transform="rotate(-90 90.4 130.5)">D2</text>
<text x="91.3" y="128.2" transform="rotate(-90 91.3 128.2)">4</text>
<text x="93.3" y="131.1" transform="rotate(-90 93.3 131.1)">2S1</text>
<text x="94.3" y="128.2" transform="rotate(-90 94.3 128.2)">3</text>
<text x="96.4" y="131.8" transform="rotate(-90 96.4 131.8)">1-2IN</text>
<text x="97.3" y="128.2" transform="rotate(-90 97.3 128.2)">2</text>
<text x="99.3" y="131.1" transform="rotate(-90 99.3 131.1)">1S2</text>
<text x="100.3" y="127.9" transform="rotate(-90 100.3 127.9)">1</text>
<text x="102.6" y="131.5" transform="rotate(-90 102.6 131.5)">NC</text>
<text x="103.4" y="128.5" transform="rotate(-90 103.4 128.5)">22</text>
<text x="104.1" y="131.5" transform="rotate(-90 104.1 131.5)">NC</text>
<text x="104.9" y="128.5" transform="rotate(-90 104.9 128.5)">21</text>
<text x="160.4" y="127.9">C618</text>
<text x="161" y="129.2">NC</text>
<text x="182.8" y="131">100NF</text>
<text x="182.8" y="129">C619</text>
<text x="63.5" y="137.6">VDD2</text>
<text x="75.6" y="134.7">SPK_P</text>
<text x="86.9" y="133.6" transform="rotate(-90 86.9 133.6)">5</text>
<text x="86.9" y="136.9" transform="rotate(-90 86.9 136.9)">6</text>
<text x="88.2" y="135.3">2S2</text>
<text x="96.4" y="137.8">U603</text>
<text x="105.2" y="132.8">GND</text>
<text x="105.9" y="136.1">D1</text>
<text x="108.7" y="135.1" transform="rotate(-90 108.7 135.1)">16</text>
<text x="108.7" y="132.4" transform="rotate(-90 108.7 132.4)">17</text>
<text x="134.1" y="133.2">AUX_MIC_P</text>
<text x="161.7" y="135.8">C621</text>
<text x="168.9" y="136.4">R607</text>
<text x="169.3" y="137.6">10K</text>
<text x="182.8" y="137.6">C622</text>
<text x="197.5" y="136.2">C620</text>
<text x="220.4" y="133.2">AUX_MIC</text>
<text x="39.6" y="142.2">VDD2</text>
<text x="75.7" y="140.6">AMP_N</text>
<text x="86.9" y="142.6" transform="rotate(-90 86.9 142.6)">8</text>
<text x="86.9" y="139.7" transform="rotate(-90 86.9 139.7)">7</text>
<text x="88.2" y="138.3">GND</text>
<text x="88.2" y="141.2">3S1</text>
<text x="94.9" y="140.2">STG3699</text>
<text x="105.3" y="139.1">1S1</text>
<text x="105.9" y="142.2">V+</text>
<text x="108.7" y="141.4" transform="rotate(-90 108.7 141.4)">14</text>
<text x="108.7" y="138.4" transform="rotate(-90 108.7 138.4)">15</text>
<text x="115.2" y="142.2">SPVDD</text>
<text x="134" y="142.2">AUX_MIC_N</text>
<text x="162" y="138.1">1NF</text>
<text x="182.8" y="140.1">100NF</text>
<text x="197.9" y="138.3">1NF</text>
<text x="39" y="149.9">8</text>
<text x="46.1" y="149">3</text>
<text x="66.2" y="145.9">200K,1%</text>
<text x="66.2" y="144.5">R608</text>
<text x="88.2" y="144.3">D3</text>
<text x="93.1" y="147.3" transform="rotate(-90 93.1 147.3)">3S2</text>
<text x="96.4" y="146" transform="rotate(-90 96.4 146)">3-4IN</text>
<text x="99.3" y="147.7" transform="rotate(-90 99.3 147.7)">4S1</text>
<text x="102.3" y="147.7" transform="rotate(-90 102.3 147.7)">D4</text>
<text x="105.3" y="144.6">4S2</text>
<text x="108.7" y="144.5" transform="rotate(-90 108.7 144.5)">13</text>
<text x="114.4" y="145.2">EARP_P</text>
<text x="160.7" y="146">C623</text>
<text x="161.3" y="147.3">NC</text>
<text x="197.5" y="148.5">C624</text>
<text x="198.4" y="149.9">NC</text>
<text x="17.9" y="152.6">JACK_IN</text>
<text x="23.7" y="153.2">3</text>
<text x="32.6" y="154.6">U610-1</text>
<text x="35.3" y="152">1</text>
<text x="46.1" y="155">2</text>
<text x="57.5" y="151.2">VDD2</text>
<text x="94.3" y="150.2" transform="rotate(-90 94.3 150.2)">9</text>
<text x="97.3" y="150.4" transform="rotate(-90 97.3 150.4)">10</text>
<text x="100.3" y="150.2" transform="rotate(-90 100.3 150.2)">11</text>
<text x="103.3" y="150.4" transform="rotate(-90 103.3 150.4)">12</text>
<text x="136.8" y="155.7">AUXSP</text>
<text x="220.7" y="155.7">AUX_SPK</text>
<text x="26.1" y="156.1">TC75W56FK-TE12L</text>
<text x="39" y="156.5">4</text>
<text x="46.8" y="158.3">C625</text>
<text x="47" y="161.2">33PF</text>
<text x="59.9" y="161.6">200K,1%</text>
<text x="59.9" y="160.1">R610</text>
<text x="93.7" y="160.1" transform="rotate(-90 93.7 160.1)">EARP_N</text>
<text x="96.6" y="159.3" transform="rotate(-90 96.6 159.3)">M_SEL</text>
<text x="99.6" y="159.4" transform="rotate(-90 99.6 159.4)">AMP_P</text>
<text x="15.2" y="167.7">EAR_SWITCH</text>
<text x="35.3" y="167">7</text>
<text x="46.1" y="164">5</text>
<text x="23.7" y="168.2">3</text>
<text x="27.3" y="170.9">TC75W56FK-TE12L</text>
<text x="33.8" y="169.3">U610-2</text>
<text x="46.1" y="170">6</text>
<text x="85.9" y="173.8">AUDIO</text>
<text x="94.1" y="168.7">JACK_EN</text>
<text x="96.3" y="173.7">0</text>
<text x="102.2" y="168.7">M_SEL</text>
<text x="104" y="173.5">0</text>
<text x="85.3" y="178.5">MELODY</text>
<text x="85.9" y="176.3">AUDIO</text>
<text x="96.3" y="176.1">1</text>
<text x="96.3" y="178.4">0</text>
<text x="104" y="178.3">1</text>
<text x="104" y="176">0</text>
<text x="86.4" y="180.6">TMI</text>
<text x="96.3" y="180.9">1</text>
<text x="103.9" y="180.7">1</text>
</g>
<g font-size=".9">
<text x="203.9" y="181">Title</text>
<text x="203.9" y="186.6">Size</text>
<text x="209.9" y="186.6">Document Number</text>
<text x="247.2" y="186.6">Rev</text>
</g>
<g font-size=".7">
<text x="16.7" y="102.2" transform="rotate(-90 16.7 102.2)">5</text>
<text x="22.6" y="102.2" transform="rotate(-90 22.6 102.2)">4</text>
</g>
</svg>
